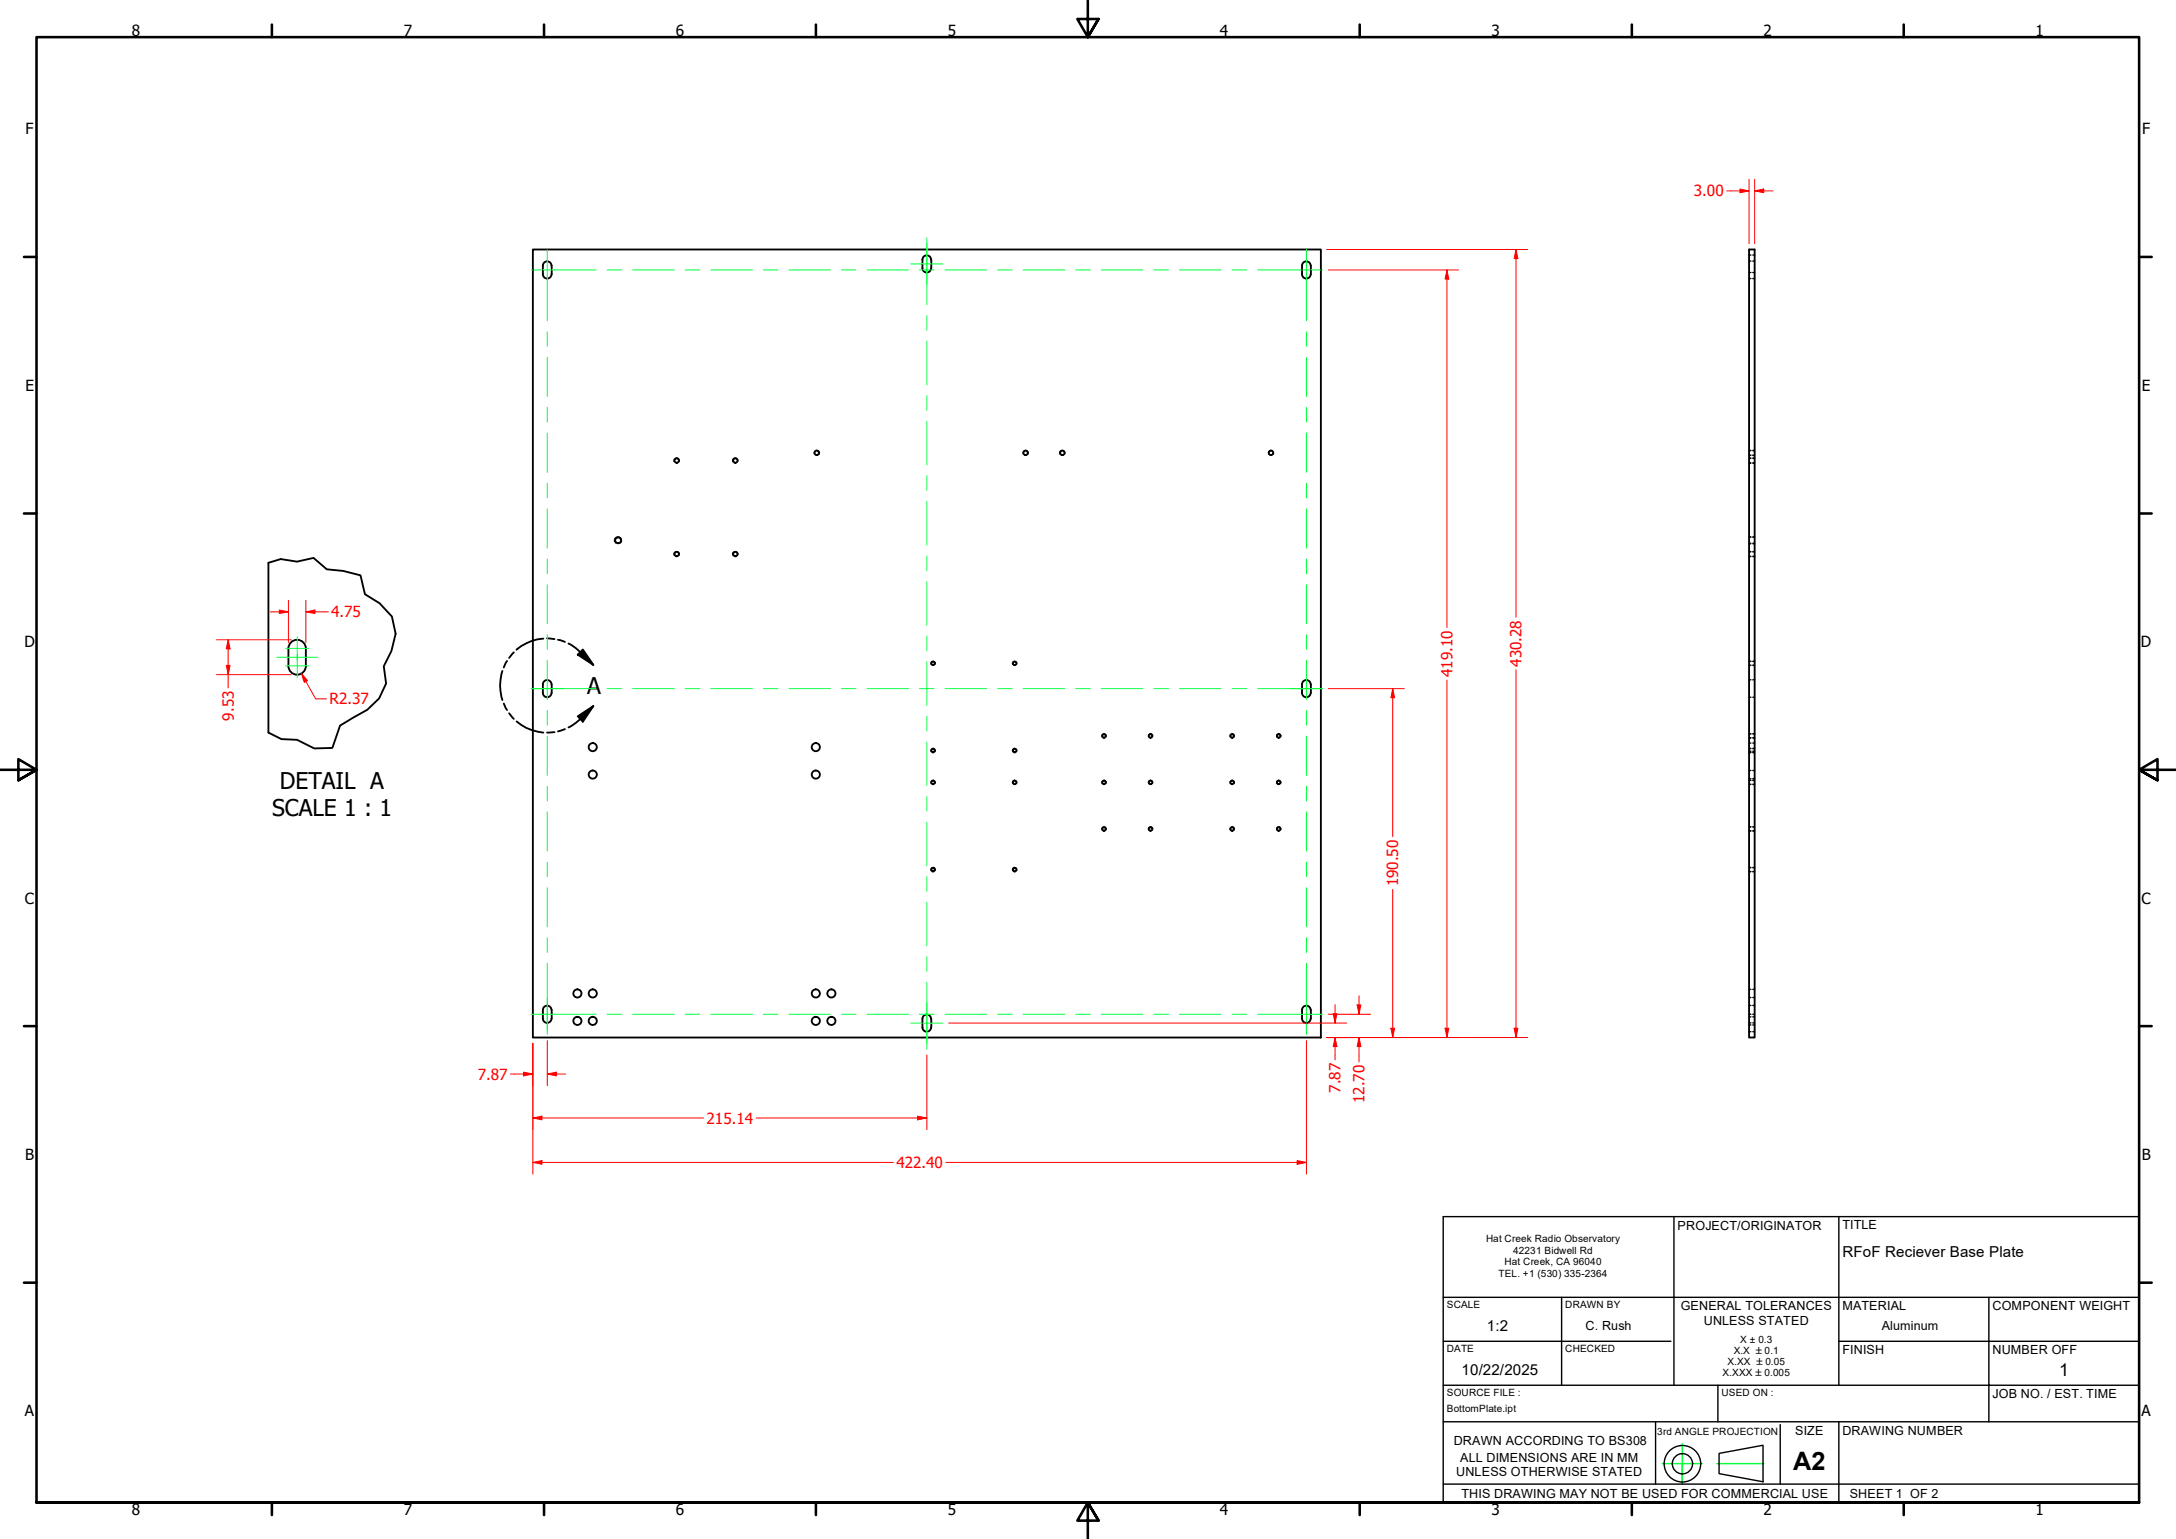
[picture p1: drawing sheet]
<svg xmlns="http://www.w3.org/2000/svg" width="594mm" height="420mm" viewBox="0 0 594 420" stroke-linecap="round" stroke-linejoin="round" font-family="sans-serif">
<!-- layer: Hidden Narrow (ANSI) -->
<g fill="none" stroke="#000" stroke-width=".27">
<path d="M184.1 126.1a.73 .73 0 0 1 .6-1.1 .73 .73 0 0 1 .7 1.1M200.1 126.1a.73 .73 0 0 1 .6-1.1 .73 .73 0 0 1 .7 1.1M222.4 124a.73 .73 0 0 1 .6-1.1 .73 .73 0 0 1 .6 1.1M279.4 124a.73 .73 0 0 1 .6-1.1 .73 .73 0 0 1 .7 1.1M289.4 124a.73 .73 0 0 1 .6-1.1 .73 .73 0 0 1 .6 1.1M346.4 124a.73 .73 0 0 1 .6-1.1 .73 .73 0 0 1 .7 1.1M477.5 124.4h.5M477.5 122.9h.5M477.5 126.5h.5M477.5 125h.5M478.5 124.4h.5M478.5 122.9h.5"/>
<path d="M478.5 126.5h.5M478.5 125h.5M168.1 148.3a.98 .98 0 0 1-.1-1.4 .98 .98 0 0 1 1.4 0 .98 .98 0 0 1-.1 1.4M184.1 151.6a.73 .73 0 0 1 .6-1.1 .73 .73 0 0 1 .7 1.1M200.1 151.6a.73 .73 0 0 1 .6-1.1 .73 .73 0 0 1 .7 1.1M477.5 148.5h.5M477.5 146.5h.5M477.5 152h.5M477.5 150.5h.5M478.5 148.5h.5M478.5 146.5h.5M478.5 152h.5"/>
<path d="M478.5 150.5h.5M254.2 181.4a.61 .61 0 0 1 .5-.9 .61 .61 0 0 1 .6 .9M276.5 181.4a.61 .61 0 0 1 .5-.9 .61 .61 0 0 1 .6 .9M477.5 181.7h.5M477.5 180.5h.5M478.5 181.7h.5M478.5 180.5h.5M254.2 213.9a.63 .63 0 0 1 .5-.9 .63 .63 0 0 1 .6 .9M254.2 205.2a.63 .63 0 0 1 .5-.9 .63 .63 0 0 1 .6 .9M276.5 213.9a.63 .63 0 0 1 .5-.9 .63 .63 0 0 1 .6 .9M276.5 205.2a.63 .63 0 0 1 .5-.9 .63 .63 0 0 1 .6 .9M300.9 201.2a.63 .63 0 0 1 .5-.9 .63 .63 0 0 1 .5 .9"/>
<path d="M300.9 213.9a.63 .63 0 0 1 .5-.9 .63 .63 0 0 1 .5 .9M313.6 201.2a.63 .63 0 0 1 .5-.9 .63 .63 0 0 1 .5 .9M313.6 213.9a.63 .63 0 0 1 .5-.9 .63 .63 0 0 1 .5 .9M335.9 201.2a.63 .63 0 0 1 .5-.9 .63 .63 0 0 1 .5 .9M335.9 213.9a.63 .63 0 0 1 .5-.9 .63 .63 0 0 1 .5 .9M348.6 201.2a.63 .63 0 0 1 .5-.9 .63 .63 0 0 1 .5 .9M348.6 213.9a.63 .63 0 0 1 .5-.9 .63 .63 0 0 1 .5 .9M477.5 201.5h.5M477.5 200.3h.5M477.5 214.2h.5M477.5 213h.5M477.5 205.5h.5"/>
<path d="M477.5 204.3h.5M478.5 201.5h.5M478.5 200.3h.5M478.5 214.2h.5M478.5 213h.5M478.5 205.5h.5M478.5 204.3h.5M254.2 237.7a.63 .63 0 0 1 .5-.9 .63 .63 0 0 1 .6 .9M276.5 237.7a.63 .63 0 0 1 .5-.9 .63 .63 0 0 1 .6 .9M300.9 226.6a.63 .63 0 0 1 .5-.9 .63 .63 0 0 1 .5 .9M313.6 226.6a.63 .63 0 0 1 .5-.9 .63 .63 0 0 1 .5 .9M335.9 226.6a.63 .63 0 0 1 .5-.9 .63 .63 0 0 1 .5 .9"/>
<path d="M348.6 226.6a.63 .63 0 0 1 .5-.9 .63 .63 0 0 1 .5 .9M477.5 226.9h.5M477.5 225.7h.5M477.5 238h.5M477.5 236.8h.5M478.5 226.9h.5M478.5 225.7h.5M478.5 238h.5M478.5 236.8h.5"/>
</g>
<!-- layer: Visible (ANSI) -->
<g fill="none" stroke="#000" stroke-width=".51">
<path d="M145.5 68.1h215.1v215.2h-215.1zM148.2 72.5v2.4M148.2 74.9a1.17 1.17 0 0 0 1.2 1.2 1.17 1.17 0 0 0 1.2-1.2M148.2 72.5a1.17 1.17 0 0 1 1.2-1.1 1.17 1.17 0 0 1 1.2 1.1M150.6 72.5v2.4M254.2 70.9a1.17 1.17 0 0 0-1.2-1.2 1.17 1.17 0 0 0-1.2 1.1v2.4a1.17 1.17 0 0 0 1.2 1.2 1.17 1.17 0 0 0 1.2-1.2M254.3 70.8v2.5M355.5 74.9a1.17 1.17 0 0 0 1.1 1.2 1.17 1.17 0 0 0 1.2-1.2M355.5 72.5a1.17 1.17 0 0 1 1.1-1.1 1.17 1.17 0 0 1 1.2 1.1M355.5 72.5v2.4M357.9 72.5v2.4M477.5 68.1h1.5v215.2h-1.5z"/>
<path d="M73.3 153.6v46.4M78.7 181.8a2.38 2.38 0 0 0 2.4 2.4 2.38 2.38 0 0 0 2.4-2.4M78.7 181.8v-4.8a2.38 2.38 0 0 1 2.4-2.3 2.38 2.38 0 0 1 2.4 2.3v4.8M150.6 186.8a1.17 1.17 0 0 0-1.2-1.1 1.17 1.17 0 0 0-1.2 1.1v2.4a1.17 1.17 0 0 0 1.2 1.2 1.17 1.17 0 0 0 1.2-1.2M150.6 186.8v2.4M356 185.9a1.23 1.23 0 0 1 1.9 .9l-.1 2.4a1.17 1.17 0 0 1-1.2 1.2 1.17 1.17 0 0 1-1.1-1.2v-2.4zM148.2 275.7v2.4M148.2 278.1a1.17 1.17 0 0 0 1.2 1.2 1.17 1.17 0 0 0 1.2-1.2M148.2 275.7a1.17 1.17 0 0 1 1.2-1.1 1.17 1.17 0 0 1 1.2 1.1M150.6 275.7v2.4M254.2 278.1a1.17 1.17 0 0 0-1.2-1.1 1.17 1.17 0 0 0-1.2 1.1v2.4a1.17 1.17 0 0 0 1.2 1.2 1.17 1.17 0 0 0 1.2-1.2M254.3 278.1v2.4"/>
<path d="M355.5 278.1a1.17 1.17 0 0 0 1.1 1.2 1.17 1.17 0 0 0 1.2-1.2M355.5 275.7a1.17 1.17 0 0 1 1.1-1.1 1.17 1.17 0 0 1 1.2 1.1M355.5 275.7v2.4M357.9 275.7v2.4"/>
<circle cx="184.8" cy="125.7" r=".6"/>
<circle cx="200.8" cy="125.7" r=".6"/>
<circle cx="223" cy="123.6" r=".6"/>
<circle cx="280" cy="123.6" r=".6"/>
<circle cx="290" cy="123.6" r=".6"/>
<circle cx="347" cy="123.6" r=".6"/>
<circle cx="168.8" cy="147.5" r=".79"/>
<circle cx="184.8" cy="151.3" r=".6"/>
<circle cx="200.8" cy="151.3" r=".6"/>
<circle cx="254.7" cy="181.1" r=".48"/>
<circle cx="277" cy="181.1" r=".48"/>
<circle cx="161.8" cy="204" r="1.11"/>
<circle cx="161.8" cy="211.5" r="1.11"/>
<circle cx="222.7" cy="211.5" r="1.11"/>
<circle cx="222.7" cy="204" r="1.11"/>
<circle cx="254.7" cy="213.6" r=".48"/>
<circle cx="254.7" cy="204.9" r=".48"/>
<circle cx="277" cy="213.6" r=".48"/>
<circle cx="277" cy="204.9" r=".48"/>
<circle cx="301.4" cy="213.6" r=".48"/>
<circle cx="301.4" cy="200.9" r=".48"/>
<circle cx="314.1" cy="200.9" r=".48"/>
<circle cx="314.1" cy="213.6" r=".48"/>
<circle cx="336.4" cy="213.6" r=".48"/>
<circle cx="336.4" cy="200.9" r=".48"/>
<circle cx="349.1" cy="213.6" r=".48"/>
<circle cx="349.1" cy="200.9" r=".48"/>
<circle cx="254.7" cy="237.4" r=".48"/>
<circle cx="277" cy="237.4" r=".48"/>
<circle cx="301.4" cy="226.3" r=".48"/>
<circle cx="314.1" cy="226.3" r=".48"/>
<circle cx="336.4" cy="226.3" r=".48"/>
<circle cx="349.1" cy="226.3" r=".48"/>
<circle cx="157.6" cy="278.7" r="1.11"/>
<circle cx="157.6" cy="271.2" r="1.11"/>
<circle cx="161.8" cy="271.2" r="1.11"/>
<circle cx="161.8" cy="278.7" r="1.11"/>
<circle cx="222.7" cy="271.2" r="1.11"/>
<circle cx="222.7" cy="278.7" r="1.11"/>
<circle cx="227" cy="271.2" r="1.11"/>
<circle cx="227" cy="278.7" r="1.11"/>
</g>
<!-- layer: Break Line (ANSI) -->
<path d="M73.3 153.6l3.3-1 4.5 .7 4.5-1 3.6 3.1 4.5 .5 4.7 1.2 1.2 5.1 4 2.5 3.4 3.6 1 4.7-1.1 4.7-2.1 4.2 .6 4.7-1.9 4.1-3.2 3.1-7.5 4.3-2.1 6.1-4.9 .1-4.7-2.3-4.3-.2-3.5-1.8" fill="none" stroke="#000" stroke-width=".51"/>
<!-- layer: Hidden (ANSI) -->
<g fill="none" stroke="#000" stroke-width=".38">
<path d="M477.5 76.1h.5M477.5 71.3h.5M477.5 74.4h.5M477.5 69.6h.5M478.5 76.1h.5M478.5 71.3h.5M478.5 74.4h.5M478.5 69.6h.5M477.5 124.2h.5M477.5 123h.5M477.5 126.3h.5M477.5 125.1h.5"/>
<path d="M478.5 124.2h.5M478.5 123h.5M478.5 126.3h.5M478.5 125.1h.5M477.5 148.3h.5M477.5 146.7h.5M477.5 151.9h.5M477.5 150.7h.5M478.5 148.3h.5M478.5 146.7h.5M478.5 151.9h.5M478.5 150.7h.5"/>
<path d="M477.5 190.4h.5M477.5 185.6h.5M477.5 181.6h.5M477.5 180.6h.5M478.5 190.4h.5M478.5 185.6h.5M478.5 181.6h.5M478.5 180.6h.5M477.5 201.4h.5M477.5 200.4h.5M477.5 214.1h.5M477.5 213.1h.5"/>
<path d="M477.5 205.4h.5M477.5 204.4h.5M477.5 210.4h.5M477.5 212.6h.5M477.5 202.9h.5M477.5 205.1h.5M478.5 201.4h.5M478.5 200.4h.5M478.5 214.1h.5M478.5 213.1h.5M478.5 205.4h.5M478.5 204.4h.5"/>
<path d="M478.5 210.4h.5M478.5 212.6h.5M478.5 202.9h.5M478.5 205.1h.5M477.5 226.8h.5M477.5 225.8h.5M477.5 237.9h.5M477.5 236.9h.5M478.5 226.8h.5M478.5 225.8h.5M478.5 237.9h.5M478.5 236.9h.5"/>
<path d="M477.5 276.9h.5M477.5 279.3h.5M477.5 274.5h.5M477.5 277.6h.5M477.5 279.8h.5M477.5 270.1h.5M477.5 272.3h.5M478.5 276.9h.5M478.5 279.3h.5M478.5 274.5h.5M478.5 277.6h.5M478.5 279.8h.5"/>
<path d="M478.5 270.1h.5M478.5 272.3h.5M477.5 281.7h.5M478.5 281.7h.5"/>
</g>
<!-- layer: Detail Boundary (ANSI) -->
<g fill="none" stroke="#000" stroke-width=".51">
<path d="M140.3 178.1l-1.3 1.5M148.3 174.3a12.2 12.2 0 0 0-7.3 3.1M149.4 174.3l2 .2M152.3 174.7l1.9 .5M155.2 175.7a21.9 21.9 0 0 1 6.8 5.8M159.1 177.3l2.9 4.2-4.3-2.8zM137.2 183.2a12.7 12.7 0 0 0 0 7.9M137.5 192.1l.9 1.7M138.4 180.4l-.9 1.8M139 194.7l1.3 1.6M141 197a13.3 13.3 0 0 0 7.3 3M151.4 199.9l-2 .1"/>
<path d="M154.2 199.1l-1.9 .6M157.7 195.6l4.3-2.8-2.9 4.2zM162 192.8a21.9 21.9 0 0 1-6.8 5.8"/>
</g>
<path d="M159.1 177.3l2.9 4.2-4.3-2.8zM157.7 195.6l4.3-2.8-2.9 4.2z" fill="#000"/>
<!-- layer: Border (ANSI) -->
<g fill="none" stroke="#000" stroke-width=".7">
<path d="M74.2 6.7v3.4M148.5 6.7v3.4M222.8 6.7v3.4M297 .2v9.9l-2.9-4.9h5.8l-2.9 4.9 2.9-4.9M371.2 6.7v3.4M445.5 6.7v3.4M519.7 6.7v3.4M6.5 70.1h3.5M584 70.1h3.4M6.5 140.2h3.5M584 140.2h3.4M0 210.2h10l-5-3v5.8l5-2.8-5 2.8"/>
<path d="M594 210.2h-10l5-3v5.8l-5-2.8 5 2.8M6.5 280.1h3.5M584 280.1h3.4M6.5 350.2h3.5M584 350.2h3.4M10 410.2v-400.1h574v400.1h-574h574M74.2 410.2v3.4M148.5 410.2v3.4M222.8 410.2v3.4M299.9 415.1l-2.9-4.9 2.9 4.9h-5.8l2.9-4.9v10M371.2 410.2v3.4M445.5 410.2v3.4"/>
<path d="M519.7 410.2v3.4"/>
</g>
<!-- layer: Sketch Geometry(Design Office) -->
<g fill="none" stroke="#000" stroke-width=".38">
<path d="M394 332.1h190v78.1h-190zM457 332.1v46.1M502 332.1v46.1M394 354.2h190M426.3 354.2v24M543 354.2v24h41M394 366.2h62.2M394 378.2h108M469 378.2v10M502 366.2h82M502 378.2h41v10M394 388.2h190"/>
<path d="M452 388.2v17M459.3 399.6v5.3M469.3 396.8l12-2.2v9.9l-12-2.2zM486 388.9v16.3M502 388.2v22M394 405.2h190"/>
<circle cx="459.3" cy="399.6" r="5"/>
<circle cx="459.3" cy="399.6" r="2.76"/>
</g>
<path d="M453.8 399.6h10.9M459.3 394.2v10.7M468.7 399.6h12.8" fill="none" stroke="#0f0" stroke-width=".38"/>
<!-- layer: Centerline (ANSI) -->
<g fill="none" stroke="#00ff40" stroke-width=".27">
<path d="M145 73.7h17.8M149.4 68.1v19.4M165.7 73.7h4M172.7 73.7h11.4M187.1 73.7h4M194.1 73.7h11.3M208.4 73.7h4M215.4 73.7h11.3M229.7 73.7h4M236.7 73.7h11.3M248.7 72.1h8.7M251 73.7h4"/>
<path d="M253 70.8v6.8M253 64.9v18.3M258 73.7h11.4M272.4 73.7h4M279.3 73.7h11.4M293.7 73.7h4M300.7 73.7h11.3M315 73.7h4M322 73.7h11.4M336.4 73.7h4M343.3 73.7h17.8M356.7 68.1v19.4"/>
<path d="M149.4 90.6v3.9M149.4 97.6v10.6M253 86.1v4M253 93.1v12M356.7 90.6v3.9M356.7 97.6v10.6M149.4 111.2v4M149.4 118.2v10.7M253 108.1v4M253 115v11.9M356.7 111.2v4M356.7 118.2v10.7"/>
<path d="M149.4 131.9v4M149.4 138.9v10.7M253 129.9v4M253 136.9v11.9M356.7 131.9v4M356.7 138.9v10.7M149.4 152.6v4M149.4 159.6v10.7M253 151.8v4M253 158.8v11.9M356.7 152.6v4M356.7 159.6v10.7"/>
<path d="M149.4 173.3v4M253 173.7v4M356.7 173.3v4M145 188h8.8M149.4 180.3v10.7M149.4 194v4M253 180.6v12M253 195.6v4M352.3 188h8.8M356.7 180.3v10.7M356.7 194v4M149.4 201v10.7"/>
<path d="M149.4 214.7v4M253 202.5v11.9M253 217.5v3.9M356.7 201v10.7M356.7 214.7v4M149.4 221.7v10.6M149.4 235.4v3.9M253 224.5v11.8M253 239.3v4M356.7 221.7v10.6M356.7 235.4v3.9M149.4 242.4v10.6"/>
<path d="M149.4 256v4M253 246.3v11.9M356.7 242.4v10.6M356.7 256v4M145 276.9h17.8M149.4 272.5v8.8M149.4 263v19.4M165.7 276.9h4M172.7 276.9h11.4M187.1 276.9h4M194.1 276.9h11.3M208.4 276.9h4"/>
<path d="M215.4 276.9h11.3M229.7 276.9h4M236.7 276.9h11.3M248.7 279.3h8.7M251 276.9h4M253 273.7v6.8M253 261.2v4M253 268.2v18.2M258 276.9h11.4M272.4 276.9h4M279.3 276.9h11.4M293.7 276.9h4"/>
<path d="M300.7 276.9h11.3M315 276.9h4M322 276.9h11.4M336.4 276.9h4M343.3 276.9h17.8M356.7 263v19.4"/>
</g>
<!-- layer: Dimension (ANSI) -->
<path d="M371 283.3v2.4" fill="none" stroke="#f00" stroke-width=".27"/>
<path d="M371 283.3l.5 2.4h-1z" fill="#f00"/>
<path d="M371 274.4v2.5M371 283.3l.5 2.4h-1z" fill="none" stroke="#f00" stroke-width=".27"/>
<path d="M370.5 274.4h1l-.5 2.5z" fill="#f00"/>
<path d="M362.6 276.9h11.6M370.5 274.4h1l-.5 2.5zM371 271.9v2.5M362.2 283.3h12M371 285.7v4.2M380.2 280.7v2.6" fill="none" stroke="#f00" stroke-width=".27"/>
<path d="M379.7 280.7h1l-.5 2.6z" fill="#f00"/>
<path d="M380.2 188v2.5M379.7 280.7h1l-.5 2.6z" fill="none" stroke="#f00" stroke-width=".27"/>
<path d="M380.2 188l.5 2.5h-1z" fill="#f00"/>
<path d="M362.6 188h20.8M380.2 188l.5 2.5h-1zM380.2 190.5v38M380.2 242.8v37.9M362.2 283.3h21.2M395 280.7v2.6" fill="none" stroke="#f00" stroke-width=".27"/>
<!-- layer: Centerline (ANSI) -->
<g fill="none" stroke="#00ff40" stroke-width=".27">
<path d="M145 188h17.8M165.7 188h4M172.7 188h11.4M187.1 188h4M194.1 188h11.3M208.4 188h4M215.4 188h11.3M229.7 188h4M236.7 188h11.3M251 188h4M258 188h11.4M272.4 188h4"/>
<path d="M279.3 188h11.4M293.7 188h4M300.7 188h11.3M315 188h4M322 188h11.4M336.4 188h4M343.3 188h17.8"/>
</g>
<!-- layer: Dimension (ANSI) -->
<path d="M394.5 280.7h1l-.5 2.6z" fill="#f00"/>
<path d="M395 73.7v2.5M394.5 280.7h1l-.5 2.6z" fill="none" stroke="#f00" stroke-width=".27"/>
<path d="M395 73.7l.5 2.5h-1z" fill="#f00"/>
<path d="M362.6 73.7h35.6M395 73.7l.5 2.5h-1zM395 76.2v95.1M395 185.7v95M362.2 283.3h36M413.9 280.7v2.6" fill="none" stroke="#f00" stroke-width=".27"/>
<path d="M413.4 280.7h1l-.5 2.6z" fill="#f00"/>
<path d="M413.9 68.1v2.5M413.4 280.7h1l-.5 2.6z" fill="none" stroke="#f00" stroke-width=".27"/>
<path d="M413.9 68.1l.5 2.5h-1z" fill="#f00"/>
<path d="M362.2 68.1h54.9M413.9 68.1l.5 2.5h-1zM413.9 70.6v97.9M413.9 182.9v97.8M142.9 293.2h2.6M362.2 283.3h54.9" fill="none" stroke="#f00" stroke-width=".27"/>
<path d="M142.9 292.7l2.6 .5-2.6 .5z" fill="#f00"/>
<path d="M142.9 292.7l2.6 .5-2.6 .5zM149.4 293.2h2.5" fill="none" stroke="#f00" stroke-width=".27"/>
<path d="M149.4 293.2l2.5-.5v1z" fill="#f00"/>
<path d="M139.3 293.2h3.6M145.5 284.8v11.6M149.4 293.2l2.5-.5v1zM149.4 284.1v12.3M151.9 293.2h2.5M145.5 305.2h2.5" fill="none" stroke="#f00" stroke-width=".27"/>
<path d="M145.5 305.2l2.5-.5v1z" fill="#f00"/>
<path d="M145.5 305.2l2.5-.5v1zM250.5 305.2h2.5" fill="none" stroke="#f00" stroke-width=".27"/>
<path d="M250.6 304.7l2.4 .5-2.4 .5z" fill="#f00"/>
<path d="M145.5 284.8v23.6M253 288v20.4M145.5 317.4h2.5M148 305.2h44.1M206.4 305.2h44.1M250.5 304.7l2.5 .5-2.5 .5z" fill="none" stroke="#f00" stroke-width=".27"/>
<path d="M145.5 317.4l2.5-.6v1.1z" fill="#f00"/>
<path d="M145.5 317.4l2.5-.6v1.1zM354.1 317.4h2.6" fill="none" stroke="#f00" stroke-width=".27"/>
<path d="M354.2 316.8l2.5 .6-2.5 .5z" fill="#f00"/>
<path d="M145.5 284.8v35.7M356.7 284.1v36.4M364.5 283.3v2.4M148 317.4h95.9M258.3 317.4h95.8M354.1 316.8l2.6 .6-2.6 .5z" fill="none" stroke="#f00" stroke-width=".27"/>
<path d="M364.5 283.3l.5 2.4h-1z" fill="#f00"/>
<path d="M364.5 276.8v2.5M364.5 283.3l.5 2.4h-1z" fill="none" stroke="#f00" stroke-width=".27"/>
<path d="M364 276.8h1l-.5 2.5z" fill="#f00"/>
<path d="M83.5 167h2.5M259 279.3h97.6M356.7 279.3h11M364 276.8h1l-.5 2.5zM364.5 274.3v2.5M362.2 283.3h5.5M364.5 285.7v3.6" fill="none" stroke="#f00" stroke-width=".27"/>
<path d="M83.5 167l2.5-.5v1z" fill="#f00"/>
<path d="M76.3 167h2.4M83.5 167l2.5-.5v1z" fill="none" stroke="#f00" stroke-width=".27"/>
<path d="M76.3 166.5l2.4 .5-2.4 .5z" fill="#f00"/>
<path d="M73.7 167h2.6M76.3 166.5l2.4 .5-2.4 .5zM78.7 163.9v11.5M83.5 163.9v11.5M86 167h3.7M62.3 181.7v2.5" fill="none" stroke="#f00" stroke-width=".27"/>
<path d="M61.8 181.7h1l-.5 2.5z" fill="#f00"/>
<path d="M62.3 174.7v2.4M61.8 181.7h1l-.5 2.5z" fill="none" stroke="#f00" stroke-width=".27"/>
<path d="M62.3 174.7l.5 2.4h-1z" fill="#f00"/>
<path d="M59.1 174.7h20.4M62.3 174.7l.5 2.4h-1zM62.3 177.1v4.6M59.1 184.2h20.4M62.3 184.2v3.6M82.3 183.9l1.2 2.1" fill="none" stroke="#f00" stroke-width=".27"/>
<path d="M82.3 183.9l1.6 1.9-.8 .5z" fill="#f00"/>
<path d="M475 52.1h2.5M82.3 183.9l1.6 1.9-.8 .5zM83.5 186l2.7 4.8h3" fill="none" stroke="#f00" stroke-width=".27"/>
<!-- layer: Center Mark (ANSI) -->
<path d="M78 177h6.3M81.2 178.6v6.4M81.2 173.8v6.4M78 181.8h6.3" fill="none" stroke="#00ff40" stroke-width=".27"/>
<!-- layer: Centerline (ANSI) -->
<path d="M75.6 179.4h11.1" fill="none" stroke="#00ff40" stroke-width=".27"/>
<!-- layer: Dimension (ANSI) -->
<path d="M475 51.6l2.5 .5-2.5 .5z" fill="#f00"/>
<path d="M475 51.6l2.5 .5-2.5 .5zM479 52.1h2.5" fill="none" stroke="#f00" stroke-width=".27"/>
<path d="M479 52.1l2.5-.5v1z" fill="#f00"/>
<path d="M471.4 52.1h3.6M477.5 48.9v17.6M479 52.1l2.5-.5v1zM479 48.9v17.6M481.5 52.1h2.6" fill="none" stroke="#f00" stroke-width=".27"/>
<text font-size="6.9" x="489.5" y="401.4">A2</text>
<g font-size="6.3">
<text x="160.3" y="189.5">A</text>
<text x="76.4" y="215.4">DETAIL A</text>
<text x="74.3" y="222.9">SCALE 1 : 1</text>
</g>
<text font-size="4.8" x="562.2" y="375.6">1</text>
<g font-size="4.2">
<text x="36" y="9.8">8</text>
<text x="110.2" y="9.8">7</text>
<text x="184.5" y="9.8">6</text>
<text x="258.8" y="9.8">5</text>
<text x="333" y="9.8">4</text>
<text x="407.2" y="9.8">3</text>
<text x="481.5" y="9.8">2</text>
<text x="555.8" y="9.8">1</text>
<text x="7" y="36.7">F</text>
<text x="584.8" y="36.7">F</text>
<text x="6.9" y="106.7">E</text>
<text x="584.8" y="106.7">E</text>
<text x="6.7" y="176.7">D</text>
<text x="584.5" y="176.7">D</text>
<text x="6.8" y="246.7">C</text>
<text x="584.6" y="246.7">C</text>
<text x="6.9" y="316.7">B</text>
<text x="584.7" y="316.7">B</text>
<text x="6.8" y="386.7">A</text>
<text x="584.6" y="386.7">A</text>
<text x="36" y="413.6">8</text>
<text x="110.2" y="413.6">7</text>
<text x="184.5" y="413.6">6</text>
<text x="258.8" y="413.6">5</text>
<text x="333" y="413.6">4</text>
<text x="407.2" y="413.6">3</text>
<text x="481.5" y="413.6">2</text>
<text x="555.8" y="413.6">1</text>
</g>
<g font-size="4.2" fill="#f00">
<text x="462.5" y="53.6">3.00</text>
<text x="90.4" y="168.5">4.75</text>
<text x="396.6" y="184.8" transform="rotate(-90 396.6 184.8)">419.10</text>
<text x="415.4" y="182" transform="rotate(-90 415.4 182)">430.28</text>
<text x="63.8" y="196.7" transform="rotate(-90 63.8 196.7)">9.53</text>
<text x="90" y="192.3">R2.37</text>
<text x="381.8" y="242" transform="rotate(-90 381.8 242)">190.50</text>
<text x="130.4" y="294.7">7.87</text>
<text x="366" y="298.3" transform="rotate(-90 366 298.3)">7.87</text>
<text x="372.6" y="301.2" transform="rotate(-90 372.6 301.2)">12.70</text>
<text x="192.9" y="306.7">215.14</text>
<text x="244.7" y="318.9">422.40</text>
</g>
<g font-size="4.1">
<text x="503" y="343.2">RFoF Reciever Base Plate</text>
<text x="406" y="363.4">1:2</text>
<text x="399" y="375.4">10/22/2025</text>
</g>
<g font-size="3.4">
<text x="458" y="335.7">PROJECT/ORIGINATOR</text>
<text x="503" y="335.6">TITLE</text>
<text x="458.9" y="357.7">GENERAL TOLERANCES</text>
<text x="503" y="357.7">MATERIAL</text>
<text x="544" y="357.7">COMPONENT WEIGHT</text>
<text x="432.9" y="363.1">C. Rush</text>
<text x="465.1" y="361.6">UNLESS STATED</text>
<text x="513.8" y="363.1">Aluminum</text>
<text x="503" y="369.7">FINISH</text>
<text x="544" y="369.7">NUMBER OFF</text>
<text x="544" y="381.7">JOB NO. / EST. TIME</text>
<text x="396.9" y="394.4">DRAWN ACCORDING TO BS308</text>
<text x="490.1" y="391.7">SIZE</text>
<text x="503" y="391.7">DRAWING NUMBER</text>
<text x="398.7" y="399.1">ALL DIMENSIONS ARE IN MM</text>
<text x="397.6" y="403">UNLESS OTHERWISE STATED</text>
<text x="399" y="408.9">THIS DRAWING MAY NOT BE USED FOR COMMERCIAL USE</text>
<text x="505" y="408.9">SHEET 1 OF 2</text>
</g>
<g font-size="2.7">
<text x="405.7" y="339.1">Hat Creek Radio Observatory</text>
<text x="410.7" y="345.5">Hat Creek, CA 96040</text>
<text x="413.1" y="342.3">42231 Bidwell Rd</text>
<text x="409.1" y="348.6">TEL. +1 (530) 335-2364</text>
<text x="395" y="357.2">SCALE</text>
<text x="427.4" y="357.2">DRAWN BY</text>
<text x="395" y="369.2">DATE</text>
<text x="427.4" y="369.2">CHECKED</text>
<text x="473.3" y="369.7">X.X ±0.1</text>
<text x="475.1" y="366.6">X ± 0.3</text>
<text x="470.3" y="375.6">X.XXX ±0.005</text>
<text x="471.6" y="372.7">X.XX ±0.05</text>
<text x="395" y="381.2">SOURCE FILE :</text>
<text x="470" y="381.2">USED ON :</text>
<text x="395" y="385.6">BottomPlate.ipt</text>
<text x="452.4" y="391.6">3rd ANGLE PROJECTION</text>
</g>
</svg>
